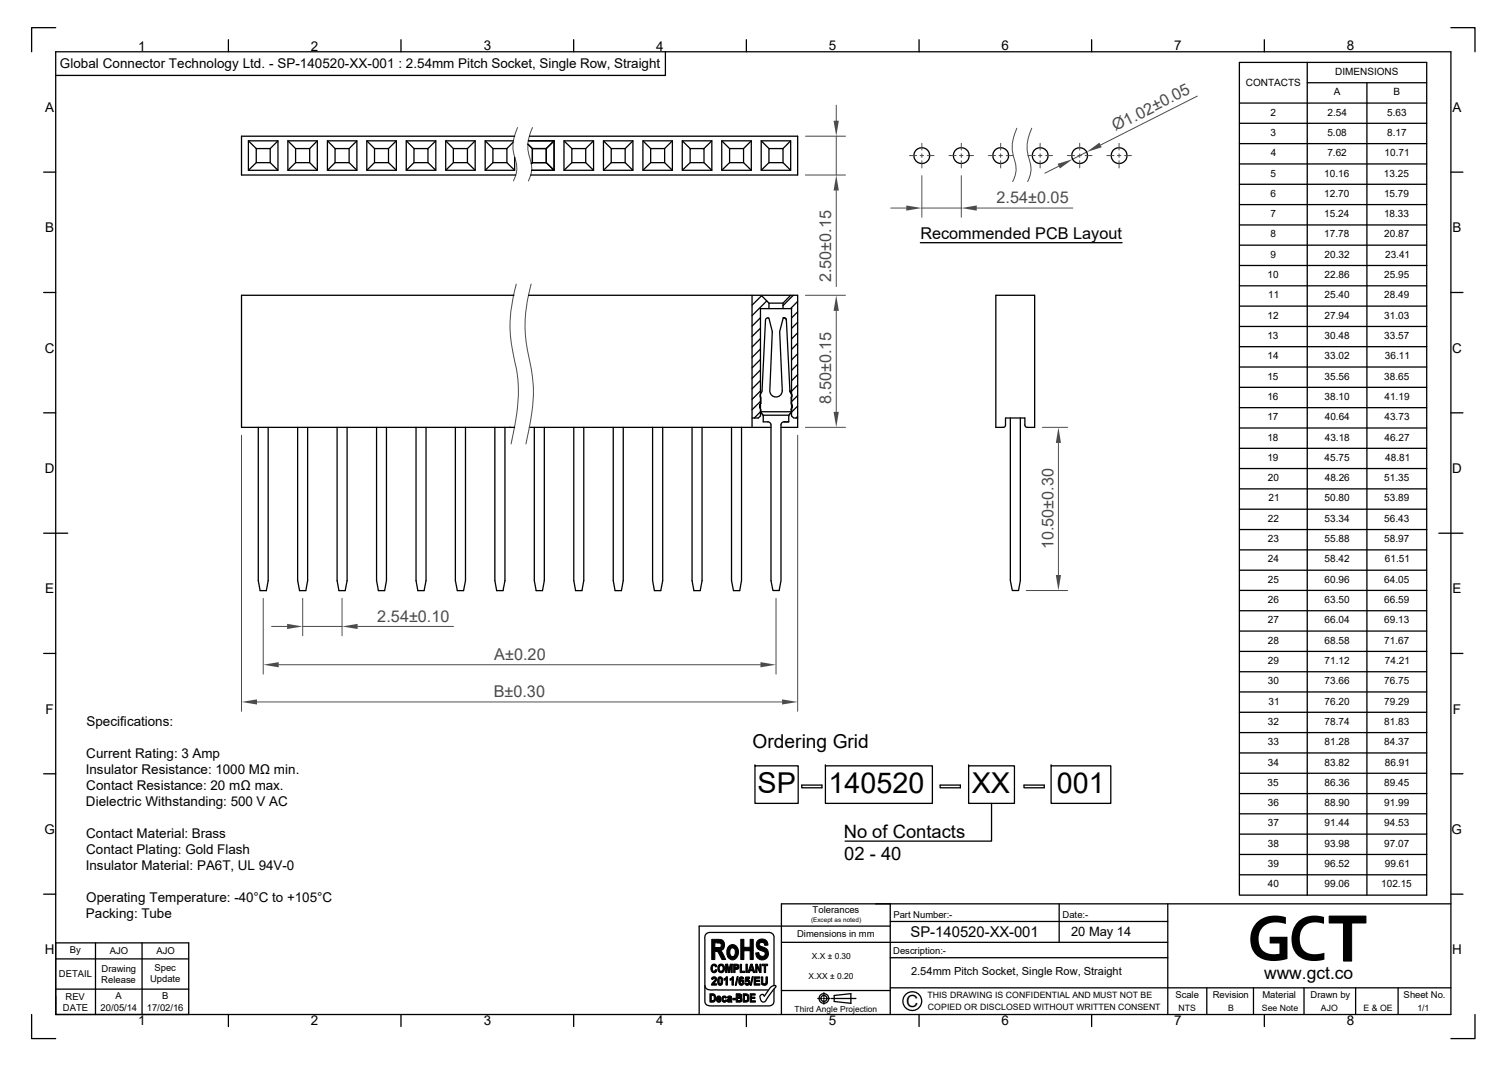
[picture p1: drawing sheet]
<svg xmlns="http://www.w3.org/2000/svg" width="297mm" height="210mm" viewBox="0 0 297 210" stroke-linecap="round" stroke-linejoin="round" font-family="sans-serif">
<path d="M181.5 34.6v8.2M189.2 34.6v8.2M175.3 40.9h3.1M181.5 40.9h7.7M192.3 40.9h18.9" fill="none" stroke="#4b4b4b" stroke-width=".2"/>
<g fill="#4b4b4b">
<path d="M178.4 40.4l3.1 .5-3.1 .6z"/>
<path d="M189.2 40.9l3.1-.5v1.1z"/>
</g>
<path d="M235.7 18.9l-19.1 9.6M190.3 30.6h1.3M208.4 32.7l-2.7 1.4M213.9 29.9l-2.8 1.4" fill="none" stroke="#4b4b4b" stroke-width=".2"/>
<g fill="none" stroke="#000" stroke-width=".25">
<circle cx="181.5" cy="30.6" r="1.55"/>
<circle cx="189.2" cy="30.6" r="1.55"/>
<circle cx="197" cy="30.6" r="1.56"/>
<circle cx="204.8" cy="30.6" r="1.56"/>
</g>
<g fill="#4b4b4b">
<path d="M208.2 32.2l2.9-.9-2.5 1.9z"/>
<path d="M213.9 29.9l2.5-1.8 .5 .9z"/>
</g>
<g fill="none" stroke="#000" stroke-width=".25">
<path d="M48.9 27.7l1.5 1.5M48.9 27.7h5.8v5.8h-5.8zM50.4 29.2h2.8v2.8h-2.8zM50.4 32l-1.5 1.5M53.2 32l1.5 1.5M54.7 27.7l-1.5 1.5M56.7 27.7l1.5 1.5M56.7 27.7h5.8v5.8h-5.8zM58.2 32l-1.5 1.5M58.2 29.2h2.8v2.8h-2.8zM61 32l1.5 1.5M62.5 27.7l-1.5 1.5"/>
<path d="M64.5 27.7l1.5 1.5M64.5 27.7h5.8v5.8h-5.8zM66 32l-1.5 1.5M66 29.2h2.7v2.8h-2.7zM68.7 32l1.6 1.5M70.3 27.7l-1.6 1.5M72.2 27.7l1.5 1.5M72.2 27.7h5.8v5.8h-5.8zM73.7 29.2h2.8v2.8h-2.8zM73.7 32l-1.5 1.5M76.5 32l1.5 1.5M78 27.7l-1.5 1.5"/>
<path d="M80 27.7l1.5 1.5M80 27.7h5.8v5.8h-5.8zM81.5 29.2h2.7v2.8h-2.7zM81.5 32l-1.5 1.5M84.2 32l1.6 1.5M85.8 27.7l-1.6 1.5M87.7 27.7l1.5 1.5M87.7 27.7h5.8v5.8h-5.8zM89.2 32l-1.5 1.5M89.2 29.2h2.8v2.8h-2.8zM92 32l1.5 1.5M93.5 27.7l-1.5 1.5"/>
<path d="M95.5 27.7l1.5 1.5M97 29.2h2.8v2.8h-2.8zM97 32l-1.5 1.5M99.8 32l1.5 1.5M101 28l-1.2 1.2M101.1 27.7h-5.6v5.8h5.8v-2.5M101.3 26.8h-53.8v7.6h54M103.9 28.4l.9 .8M104 27.7h5.1v5.8h-4.4h4.4l-1.6-1.5 1.6 1.5v-5.8zM104.2 26.8h52.8v7.6h-52.5M104.8 29.2h2.7v2.8h-2.7zM104.8 29.2h2.7v2.8h-2.7"/>
<path d="M104.8 32l-.2 .2M104.8 29.2v2.8M109.1 27.7l-1.6 1.5M111 27.7h5.8v5.8h-5.8zM111 27.7l1.6 1.5M112.6 29.2h2.7v2.8h-2.7zM112.6 32l-1.6 1.5M115.3 32l1.5 1.5M116.8 27.7l-1.5 1.5M118.8 27.7h5.8v5.8h-5.8zM118.8 27.7l1.5 1.5M120.3 29.2h2.8v2.8h-2.8z"/>
<path d="M120.3 32l-1.5 1.5M123.1 32l1.5 1.5M124.6 27.7l-1.5 1.5M126.6 27.7h5.8v5.8h-5.8zM126.6 27.7l1.5 1.5M128.1 29.2h2.7v2.8h-2.7zM128.1 32l-1.5 1.5M130.8 32l1.6 1.5M132.4 27.7l-1.6 1.5M134.3 27.7h5.8v5.8h-5.8zM134.3 27.7l1.5 1.5M135.8 29.2h2.8v2.8h-2.8z"/>
<path d="M135.8 32l-1.5 1.5M138.6 32l1.5 1.5M140.1 27.7l-1.5 1.5M142.1 27.7h5.8v5.8h-5.8zM142.1 27.7l1.5 1.5M143.6 29.2h2.8v2.8h-2.8zM143.6 32l-1.5 1.5M146.4 32l1.5 1.5M147.9 27.7l-1.5 1.5M149.8 27.7h5.8v5.8h-5.8zM149.8 27.7l1.6 1.5M151.4 29.2h2.7v2.8h-2.7z"/>
<path d="M151.4 32l-1.6 1.5M154.1 32l1.5 1.5M155.6 27.7l-1.5 1.5M101.1 58.1h-53.6v26h53.8M104.1 58.1h52.9v26h-3.3M148 58.1v26M149.8 58.1l1.6 1.6M149.9 58.2l-1.9 1.9M150.9 59.2l-2.9 2.9M154.1 59.7h-2.7v1M155.6 58.1l-1.5 1.6v1M156.1 58.1l-2 2"/>
<path d="M157 59.3l-1.4 1.4M181.2 47.8h39.7M149.7 78v.3M149.7 78v1.4M149.7 62.5l-1.7 1.7M149.7 64.6l-1.7 1.6M149.7 79l-1.7 1.6M149.7 66.6l-1.7 1.7M149.7 76.9l-1.7 1.7M149.7 68.7l-1.7 1.6M149.7 74.9l-1.7 1.6M149.7 70.7l-1.7 1.7"/>
<path d="M149.7 72.8l-1.7 1.7M149.7 78.3v1.1M149.7 79.4a1.08 1.08 0 0 0 0 1.2 1.06 1.06 0 0 0 .5 1.1v1.3h1.1l.3 .2 .2 .4v30.7l.3 1.9h1.3l.3-1.9v-30.8l.2-.3 .4-.2M154.3 62.6l.3 .1 .2 .3 .7 13.9M154.4 62.6h-.2l-.7 2.6 .5 11.7a1.23 1.23 0 0 1-1.2 1.2 1.23 1.23 0 0 1-1.3-1.2l.5-11.7-.7-2.6h-.2l-.3 .1-.1 .3-.7 13.9-.4 .7 .1 .4M155.5 76.9l.1 .3M155.6 77.2l.2 .3M155.8 77.5v.8M155.8 78.3h.1M155.8 78.3v1.1a1.23 1.23 0 0 1 0 1.2v.4M157 79.9l-1.2 1.2M157 77.8l-1.2 1.2"/>
<path d="M157 75.8l-1.2 1.2M157 73.7l-1.2 1.2M157 71.7l-1.2 1.2M157 69.6l-1.2 1.2M157 61.4l-1.2 1.2M157 67.5l-1.2 1.3M157 63.4l-1.2 1.2M157 65.5l-1.2 1.2M50.8 84.1v30.2l.4 1.9h1.2l.4-1.9v-30.2M58.6 84.1v30.2l.4 1.9h1.2l.4-1.9v-30.2M66.4 84.1v30.2l.3 1.9h1.2l.4-1.9v-30.2M74.1 84.1v30.2l.4 1.9h1.2l.4-1.9v-30.2"/>
<path d="M81.9 84.1v30.2l.4 1.9h1.2l.4-1.9v-30.2M89.6 84.1v30.2l.4 1.9h1.2l.4-1.9v-30.2M97.4 84.1v30.2l.4 1.9h1.2l.4-1.9v-30.2M104.2 84.1h47.6M105.2 84.1v30.2l.3 1.9h1.3l.3-1.9v-30.2M112.9 84.1v30.2l.4 1.9h1.3l.3-1.9v-30.2M120.7 84.1v30.2l.4 1.9h1.2l.4-1.9v-30.2M128.5 84.1v30.2l.3 1.9h1.3l.4-1.9v-30.2M136.2 84.1v30.2l.4 1.9h1.2l.4-1.9v-30.2M144 84.1v30.2l.4 1.9h1.2l.4-1.9v-30.2M148 82.3h1.3l.4-.4v-21.2h6.1v21.2l.4 .4h.8M149.7 81l-1.2 1.3"/>
<path d="M149.7 80.6v.4M149.7 81h6.1M150.2 81.7h5.1M154.3 83h1M155.6 81.3l-.3 .6v1.1h-1M155.6 81.3l-.2 .3M155.8 81l-.2 .3M155.8 80.6h.1M157 82l-.3 .3M197.5 84.1h-1.5v-26h7.7v26h-1.5M202.2 84.1l-.3-.1-.2-.3v-1.4h-3.8v1.4l-.2 .4h-.3"/>
<circle cx="212.5" cy="30.6" r="1.56"/>
<circle cx="220.3" cy="30.6" r="1.56"/>
</g>
<g fill="none" stroke="#4b4b4b" stroke-width=".2">
<path d="M101.9 25.1a8 8 0 0 0-.3 6.8 4.9 4.9 0 0 1-.5 3.7M104.8 25.1a7.9 7.9 0 0 0-.3 6.8 4.9 4.9 0 0 1-.5 3.7M158.5 34.4h7.9M158.6 26.8h7.8M164.6 20.7v3.1M164.6 26.8v7.6M164.6 37.5v18.9M179 30.6h1.4M181.1 30.6h.7M181.5 28.2v1.3M181.5 30.3v.7M181.5 31.6v1.4"/>
<path d="M182.5 30.6h1.4M186.8 30.6h1.4M188.9 30.6h.7M189.2 28.2v1.3M189.2 30.3v.7M189.2 31.6v1.4M194.6 30.6h1.4M196.6 30.6h.7M197 28.2v1.3M197 30.3v.7M197 31.6v1.4M198.1 30.6h1.3"/>
<path d="M202.3 30.6h1.5M204.4 30.6h.7M204.7 28.2v1.3M204.7 30.3v.7M204.7 31.6v1.4M205.8 30.6h1.4M210.1 30.6h1.4M212.2 30.6h.7M212.5 28.2v1.3M212.5 30.3v.7M212.5 31.6v1.4M213.6 30.6h1.3"/>
<path d="M217.9 30.6h1.4M219.9 30.6h.7M220.3 28.2v1.3M220.3 30.3v.7M220.3 31.6v1.4M221.4 30.6h1.3M101.6 55.9a27.9 27.9 0 0 0-.2 15.7 30.2 30.2 0 0 1-.4 13.8l-.4 2M104.5 55.9a30.1 30.1 0 0 0 .1 16.7 29.2 29.2 0 0 1-.5 11.8l-.6 3"/>
</g>
<g fill="#4b4b4b">
<path d="M164.1 23.8h1l-.5 3z"/>
<path d="M164.6 34.4l.5 3.1h-1z"/>
</g>
<path d="M158.5 58.1h7.9M164.6 61.2v19.9M158.5 84.1h7.9" fill="none" stroke="#4b4b4b" stroke-width=".2"/>
<g fill="#4b4b4b">
<path d="M164.6 58.1l.5 3.1h-1z"/>
<path d="M164.1 81.1h1l-.5 3z"/>
</g>
<path d="M198.9 82.3v31.9l.4 2h1.2l.4-2v-31.9" fill="none" stroke="#000" stroke-width=".25"/>
<path d="M205.2 84.1h5M208.3 87.2v26M202 116.2h8.2" fill="none" stroke="#4b4b4b" stroke-width=".2"/>
<g fill="#4b4b4b">
<path d="M208.3 84.1l.6 3.1h-1.1z"/>
<path d="M207.8 113.2h1.1l-.6 3z"/>
</g>
<path d="M59.6 117.8v7.3M67.3 117.8v7.3M53.5 123.3h3M59.6 123.3h7.7M70.4 123.3h18.9" fill="none" stroke="#4b4b4b" stroke-width=".2"/>
<g fill="#4b4b4b">
<path d="M56.5 122.8l3.1 .5-3.1 .5z"/>
<path d="M67.3 123.3l3.1-.5v1z"/>
</g>
<path d="M47.5 85.6v54.4M157 85.6v54.4M50.6 138.1h103.3" fill="none" stroke="#4b4b4b" stroke-width=".2"/>
<g fill="#4b4b4b">
<path d="M47.5 138.1l3.1-.5v1z"/>
<path d="M153.9 137.6l3.1 .5-3.1 .5z"/>
</g>
<path d="M51.8 117.8v14.9M152.8 117.8v14.9M54.9 130.8h94.8" fill="none" stroke="#4b4b4b" stroke-width=".2"/>
<g fill="#4b4b4b">
<path d="M51.8 130.8l3.1-.5v1z"/>
<path d="M149.7 130.3l3.1 .5-3.1 .5z"/>
</g>
<path d="M200.2 25.2a8 8 0 0 0-.3 6.9 4.9 4.9 0 0 1-.6 3.6M203.1 25.2a8 8 0 0 0-.3 6.9 4.9 4.9 0 0 1-.5 3.6" fill="none" stroke="#4b4b4b" stroke-width=".2"/>
<g fill="none" stroke="#000" stroke-width=".25">
<path d="M11 10.2h274.6v189.5h-274.6zM11 5.4h-4.8v4.8M45 7.8v2.4M78.9 7.8v2.4M112.9 7.8v2.4M131 10.2v4.6h-120M146.9 7.8v2.4M180.9 7.8v2.4M214.9 7.8v2.4M244 12.3h36.8v163.9h-36.8zM248.9 7.8v2.4M257.3 12.3v163.9"/>
<path d="M257.3 16.3h23.5M269.1 16.3v159.9M285.6 5.4h4.7v4.8M8.6 33.9h2.4M244 20.3h36.8M244 24.3h36.8M244 28.3h36.8M244 32.3h36.8M244 36.3h36.8M285.6 33.9h2.4M8.6 57.6h2.4M244 40.3h36.8"/>
<path d="M244 44.3h36.8M244 48.2h36.8M244 52.2h36.8M244 56.2h36.8M285.6 57.6h2.4M244 60.2h36.8M244 64.2h36.8M244 68.2h36.8M244 72.2h36.8M244 76.2h36.8M8.6 81.2h2.4M244 80.2h36.8"/>
<path d="M244 84.2h36.8M244 88.2h36.8M244 92.2h36.8M244 96.2h36.8M285.6 81.2h2.4M8.6 104.9h4.7M244 100.2h36.8M244 104.2h36.8M244 108.2h36.8M244 112.2h36.8M244 116.2h36.8M283.2 104.9h4.8"/>
<path d="M8.6 128.6h2.4M244 120.2h36.8M244 124.2h36.8M244 128.2h36.8M244 132.2h36.8M244 136.2h36.8M285.6 128.6h2.4M8.6 152.3h2.4M148.6 150.7h8.5v7.4h-8.5zM148.6 150.7h.1M157.8 154.5h4v.5h-4zM162.5 150.7h21v7.4h-21z"/>
<path d="M162.5 150.7h.1M185.1 154.5h3.9v.5h-3.9zM190.7 150.7h9v7.4h-9zM190.7 150.7h.1M195.2 158.1v7.4h-28.9M201.6 154.5h3.9v.5h-3.9zM206.9 150.7h11.8v7.4h-11.8zM206.9 150.7h.1M244 140.2h36.8M244 144.2h36.8M244 148.2h36.8M244 152.2h36.8"/>
<path d="M244 156.2h36.8M285.6 152.3h2.4M8.6 176h2.4M175.2 177.9v21.8M208.5 177.9v7.5M229.9 177.9v21.8M244 160.2h36.8M244 164.2h36.8M244 168.2h36.8M244 172.2h36.8M285.6 176h2.4M285.6 177.9h-131.8v21.8"/>
<path d="M6.2 199.7v4.7h4.8M11 196.1v3.6M11 188.7h26.1M11 194.7h26.1M11 185.6h26.1v14.1h-26.1zM18.8 185.6v14.1M28 185.6v14.1M45 199.7v2.3M78.9 199.7v2.3M112.9 199.7v2.3M138.8 194a.99 .99 0 0 0 1.2 .8h11.2M146.9 199.7v2.3"/>
<path d="M149.8 195.8l.4-.1 .2 .4 .1-.1a4 4 0 0 1 1.9-2h.2l.1 .2-1.9 2.6a.63 .63 0 0 1-.8 .4 .63 .63 0 0 1-.4-.8v-.3zM152.4 193.9v-8.9a1.09 1.09 0 0 0-1.2-1.5h-10a3.8 3.8 0 0 0-2.2 .2l-.3 .7v11.5a1.86 1.86 0 0 0 .5 1.9l.8 .2h10.3a1.85 1.85 0 0 0 2-.6l.1-2.7M153.8 185.4h76.1M153.8 194.9h21.4M161 196.5h.8M162.1 196.5h.2M162.2 195.4v.7M162.2 196.8v.8M162.2 196.3v.3M162.5 196.5h.9M163.7 196.5h4.8M164.2 195.9l3.3-.4v1.9l-3.3-.3z"/>
<path d="M175.2 194.4h110.4M175.2 181.3h54.7M175.2 188.5h54.7M175.2 182.3h-37.6v17.4M180.9 199.7v2.3M214.9 199.7v2.3M237.6 194.4v5.3M246.7 194.4v5.3M248.9 199.7v2.3M256.7 194.4v5.3M266.8 194.4v5.3M275.2 194.4v5.3"/>
<path d="M290.3 199.7v4.7h-4.7"/>
<circle cx="162.2" cy="196.5" r=".95"/>
<circle cx="162.2" cy="196.5" r=".59"/>
<circle cx="179.6" cy="197" r="1.86"/>
</g>
<g fill="#000" stroke="#000" stroke-width=".2">
<path d="M140.1 192.5h.5l-.2 .3-.3-.1z" fill-rule="evenodd"/>
<path d="M139.7 195.6h.8l.2 .2h-.7v1.1l.7 .1-.2 .2h-.8z" fill-rule="evenodd"/>
<path d="M140.2 189.9l.5-.2 .3 .3-.6 .1-.2 .3 .2 .7 .6 .1a.62 .62 0 0 1-.7 .2 .62 .62 0 0 1-.4-.7l.1-.5z" fill-rule="evenodd"/>
<path d="M140.2 192.4l.5-.2 .3 .3v.4l-.5 .7h.6v.3h-1.1l.2-.5a.72 .72 0 0 0 .5-.9h-.6z" fill-rule="evenodd"/>
<path d="M140.1 195.8h.6l.2 .6-.2 .6-.7-.1h.5l.1-.3-.1-.6z" fill-rule="evenodd"/>
<path d="M140.8 190.8l.3 .1-.1 .3-.5-.1z" fill-rule="evenodd"/>
<path d="M140.6 190h.4l.1 .2-.3 .1z" fill-rule="evenodd"/>
<path d="M141.1 196.3l.4-.1-.2 .3h-.3z" fill-rule="evenodd"/>
<path d="M140.1 184.9h1.8l.4 .2 .2 .3-1.8 .1v1l1.8 .1-.2 .3-.5 .2h.1l-1.2 .1v1.6h-.6z" fill-rule="evenodd"/>
<path d="M141.4 190h.6a.63 .63 0 0 0-.2 1.1l.7 .1-.5 .2-.5-.2-.2-.4z" fill-rule="evenodd"/>
<path d="M141.2 196.1l.4-.1 .3 .3v.4h-.6l.1 .3h.5l-.2 .2h-.4l-.2-.2-.1-.5h.7l-.2-.3h-.4z" fill-rule="evenodd"/>
<path d="M141.5 197l.2-.2 .2 .1v.1z" fill-rule="evenodd"/>
<path d="M141.5 192.3a.45 .45 0 0 1 .7 .2h-.5l-.1 .3v.8l.5 .1a.48 .48 0 0 1-.6 .1 .48 .48 0 0 1-.2-.5z" fill-rule="evenodd"/>
<path d="M140.8 187.2h1.2l.9 1.6h-.8l-.4-.8a1 1 0 0 0-.9-.8z" fill-rule="evenodd"/>
<path d="M141.5 189.9l.7-.2 .4 .5-.1 .9h-.5a.6 .6 0 0 0 .4-.5 .6 .6 0 0 0-.4-.6h-.6z" fill-rule="evenodd"/>
<path d="M141.8 192.5h.4l-.1 1.2-.3-.1 .1-.3v-.6z" fill-rule="evenodd"/>
<path d="M142.2 196.2h.4l-.2 .3v.4l.6 .1-.3 .2a.45 .45 0 0 1-.6-.4z" fill-rule="evenodd"/>
<path d="M141.2 185.5l1.3-.1 .1 .5-.1 .7-1.8-.1h.6a.52 .52 0 0 0 .7-.3 .52 .52 0 0 0-.4-.7z" fill-rule="evenodd"/>
<path d="M142.5 192.6l.4 .1-.4 .2z" fill-rule="evenodd"/>
<path d="M142.3 196.1l.5-.1 .2 .4h-.2l-.1-.1-.5-.1z" fill-rule="evenodd"/>
<path d="M142.8 196.8h.2v.2h-.4z" fill-rule="evenodd"/>
<path d="M142.5 192.6l.5-.4h.2v1.7h-.3v-1.2z" fill-rule="evenodd"/>
<path d="M143.2 197.1h.6l-.4 .1z" fill-rule="evenodd"/>
<path d="M142.8 189.7h.4l-.1 .4v1.3h-.3z" fill-rule="evenodd"/>
<path d="M143.2 189.7l.3 1.2-.1 .5-.3-1.3z" fill-rule="evenodd"/>
<path d="M143.2 196.7l.6-.1-.4 .2v.2h.6l.1 .2-.9-.1z" fill-rule="evenodd"/>
<path d="M143.3 196.1l.5-.1 .2 .2-.8 .1z" fill-rule="evenodd"/>
<path d="M143.7 192.6l.4 .1-.4 .2z" fill-rule="evenodd"/>
<path d="M143.6 196.2h.4v.8h-.4l.1-.1 .1-.3h-.6h.2a.2 .2 0 0 0 .3-.1 .2 .2 0 0 0-.1-.3z" fill-rule="evenodd"/>
<path d="M143.7 189.7h.4l-.2 .4-.3 1.3h-.2z" fill-rule="evenodd"/>
<path d="M144.1 189.7v1.7h-.2v-1.3z" fill-rule="evenodd"/>
<path d="M143.5 186.1a1.02 1.02 0 0 1 1.6 .4h-.9a.98 .98 0 0 0-.5 .9 .98 .98 0 0 0 .5 .9h-.9a1.94 1.94 0 0 1 .2-2.2z" fill-rule="evenodd"/>
<path d="M144.3 196.5h.5v.3h-.5z" fill-rule="evenodd"/>
<path d="M143.7 192.6l.4-.4h.3v1.7h-.3v-1.2z" fill-rule="evenodd"/>
<path d="M145.1 192.2h.2l-.4 1.7h-.2z" fill-rule="evenodd"/>
<path d="M144.4 189.7l.8 .1 .2 .2h-.7v.5h.7l-.2 .3h-.5v.6h-.3z" fill-rule="evenodd"/>
<path d="M144.2 186.5h.9a1.62 1.62 0 0 1-.9 2.4l-.5-.1-.4-.5h.9a.99 .99 0 0 0 0-1.8z" fill-rule="evenodd"/>
<path d="M144.8 190h.6v.5h-.7h.3l.2-.2-.1-.2z" fill-rule="evenodd"/>
<path d="M144.9 195.6h.8l.2 .1 .1 .1h-.8v.4h.7l-.1 .1 .2 .2h-.8v.4l.8 .1-.1 .1-1 .1z" fill-rule="evenodd"/>
<path d="M145.7 189.8h.3v1.3h.6v.3h-.9z" fill-rule="evenodd"/>
<path d="M145.6 192.4a.46 .46 0 0 1 .7 .1l-.5 .1-.1 .3 .6 .1-.5 .1v.4l.1 .1-.4 .1-.1-.9z" fill-rule="evenodd"/>
<path d="M145.4 195.8h.6l-.1 .4h-.7l.5-.1v-.2z" fill-rule="evenodd"/>
<path d="M145.8 192.9l.5 .1-.6-.1z" fill-rule="evenodd"/>
<path d="M145.4 196.5h.6v.5l-.8-.1h.5v-.3z" fill-rule="evenodd"/>
<path d="M145.9 193h.4a.52 .52 0 0 1 0 .8 .52 .52 0 0 1-.8-.1l.6-.1v-.4z" fill-rule="evenodd"/>
<path d="M145.9 192.5h.4l.1 .1-.3 .1z" fill-rule="evenodd"/>
<path d="M145.8 184.9h.6v1.5l1.3 .7h-1.3v1.7h-.6z" fill-rule="evenodd"/>
<path d="M146.3 195.6h.7l.3 .2h-.7v1.1l.7 .1-.3 .2h-.7z" fill-rule="evenodd"/>
<path d="M146.8 189.7h.3v1.7h-.3z" fill-rule="evenodd"/>
<path d="M146.6 193.4h.3l.2 .3h.4a.53 .53 0 0 1-.9 0z" fill-rule="evenodd"/>
<path d="M147 192.8l.4 .1z" fill-rule="evenodd"/>
<path d="M146.7 195.8h.6l.1 .5-.1 .7-.7-.1h.4l.1-.3v-.6z" fill-rule="evenodd"/>
<path d="M147.1 193h.4l.1 .2-.1 .5h-.4a.33 .33 0 0 0 .2-.4 .33 .33 0 0 0-.2-.3z" fill-rule="evenodd"/>
<path d="M146.8 192.3h.8v.3h-.6v.2l.4 .1 .1 .1-.9 .1z" fill-rule="evenodd"/>
<path d="M148.1 192.2h.2l-.4 1.7h-.2z" fill-rule="evenodd"/>
<path d="M147.8 189.7h.3l-.4 1 .5 .3h-.6l-.1 .4h-.3z" fill-rule="evenodd"/>
<path d="M148.1 189.7l.5 1.7h-.3l-.1-.4-.5-.3h.4l-.2-.6z" fill-rule="evenodd"/>
<path d="M147.7 184.9h.6v3.9h-.6v-1.7l-1.3-.7h1.3z" fill-rule="evenodd"/>
<path d="M147.7 195.6h1v.2h-.8v.4h.7v.3h-.7v.4h.8v.3h-1z" fill-rule="evenodd"/>
<path d="M148.8 189.7h.2v1.7h-.2z" fill-rule="evenodd"/>
<path d="M149 189.7l.6 1.1-.1 .6-.5-1.1z" fill-rule="evenodd"/>
<path d="M148.8 187.5h.6v.1a.7 .7 0 0 0 .6 .6h-1.1z" fill-rule="evenodd"/>
<path d="M148.4 192.2h1.2v.3h-.9v.4h.8v.3h-.8v.4h.9v.3h-1.2z" fill-rule="evenodd"/>
<path d="M149.6 189.7h.2v1.7h-.3z" fill-rule="evenodd"/>
<path d="M149.2 185.1l.3-.2 .8-.1 .4 .2 .4 .4-1.4 .1a.43 .43 0 0 0-.2 .5 .43 .43 0 0 0 .5 .3 1.26 1.26 0 0 1 1.1 1.9 1.26 1.26 0 0 1-2.2 0h1.1a.53 .53 0 0 0 .6-.5 .53 .53 0 0 0-.5-.5 1.26 1.26 0 0 1-.9-2.1z" fill-rule="evenodd"/>
<path d="M149.9 192.2h.3v1.2l.3 .2h-.6z" fill-rule="evenodd"/>
<path d="M150 185.5l1.1-.1 .1 .6h-.7a.52 .52 0 0 0-.5-.5z" fill-rule="evenodd"/>
<path d="M150.8 192.2h.3l-.1 1.4-.3 .3h-.5l-.3-.3h.7l.1-.2z" fill-rule="evenodd"/>
<path d="M150 189.7h1.1v.3h-.4v1.4h-.3v-1.4h-.4z" fill-rule="evenodd"/>
<path d="M261.6 180.3h7.3v1.3h-2.8v7.5h-1.6v-7.5h-2.9z" fill-rule="evenodd"/>
</g>
<text font-size="13.2" x="245.5" y="189">GC</text>
<g font-size="5.7">
<text x="149.1" y="156.1">SP</text>
<text x="163.1" y="156.2">140520</text>
<text x="191.3" y="156.1">XX</text>
<text x="208" y="156.2">001</text>
</g>
<text font-size="3.8" x="148.1" y="147.2">Ordering Grid</text>
<g font-size="3.6">
<text x="166.1" y="164.9">No of Contacts</text>
<text x="166.2" y="169.2">02 - 40</text>
</g>
<text font-size="3.4" x="248.8" y="192.7">www.gct.co</text>
<text font-size="3.3" x="178.4" y="198.2">C</text>
<g font-size="3.2" fill="#4b4b4b">
<text x="219.6" y="25.9" transform="rotate(-27 219.6 25.9)">Ø1.02±0.05</text>
<text x="196.2" y="40">2.54±0.05</text>
<text x="163.6" y="55.6" transform="rotate(-90 163.6 55.6)">2.50±0.15</text>
<text x="163.6" y="79.5" transform="rotate(-90 163.6 79.5)">8.50±0.15</text>
<text x="207.4" y="108.1" transform="rotate(-90 207.4 108.1)">10.50±0.30</text>
<text x="74.3" y="122.3">2.54±0.10</text>
<text x="97.3" y="129.9">A±0.20</text>
<text x="97.2" y="137.2">B±0.30</text>
</g>
<text font-size="3.2" x="181.2" y="47.1">Recommended PCB Layout</text>
<text font-size="2.9" x="179.2" y="184.4">SP-140520-XX-001</text>
<g font-size="2.6">
<text x="27.2" y="10">1</text>
<text x="61.2" y="10">2</text>
<text x="95.2" y="9.9">3</text>
<text x="129.2" y="10">4</text>
<text x="163.2" y="9.9">5</text>
<text x="197.2" y="9.9">6</text>
<text x="231.1" y="9.9">7</text>
<text x="265.1" y="9.9">8</text>
<text x="11.8" y="13.4">Global Connector Technology Ltd. - SP-140520-XX-001 : 2.54mm Pitch Socket, Single Row, Straight</text>
<text x="8.9" y="22">A</text>
<text x="285.9" y="22">A</text>
<text x="8.9" y="45.7">B</text>
<text x="285.9" y="45.7">B</text>
<text x="8.8" y="69.4">C</text>
<text x="285.8" y="69.4">C</text>
<text x="8.8" y="93.1">D</text>
<text x="285.8" y="93.1">D</text>
<text x="8.9" y="116.8">E</text>
<text x="285.9" y="116.8">E</text>
<text x="9" y="140.4">F</text>
<text x="17" y="142.8">Specifications:</text>
<text x="286" y="140.4">F</text>
<text x="17" y="149.1">Current Rating: 3 Amp</text>
<text x="16.9" y="152.3">Insulator Resistance: 1000 MΩ min.</text>
<text x="17" y="155.4">Contact Resistance: 20 mΩ max.</text>
<text x="16.9" y="158.6">Dielectric Withstanding: 500 V AC</text>
<text x="8.7" y="164.1">G</text>
<text x="17" y="164.9">Contact Material: Brass</text>
<text x="285.7" y="164.1">G</text>
<text x="16.9" y="171.2">Insulator Material: PA6T, UL 94V-0</text>
<text x="17" y="168">Contact Plating: Gold Flash</text>
<text x="17" y="177.5">Operating Temperature: -40°C to +105°C</text>
<text x="16.9" y="180.7">Packing: Tube</text>
<text x="8.8" y="187.8">H</text>
<text x="285.8" y="187.8">H</text>
<text x="27.2" y="201.8">1</text>
<text x="61.2" y="201.8">2</text>
<text x="95.2" y="201.8">3</text>
<text x="129.2" y="201.8">4</text>
<text x="163.2" y="201.7">5</text>
<text x="197.2" y="201.8">6</text>
<text x="231.1" y="201.8">7</text>
<text x="265.1" y="201.8">8</text>
</g>
<text font-size="2.5" x="210.8" y="184.2">20 May 14</text>
<text font-size="2.2" x="179.3" y="191.8">2.54mm Pitch Socket, Single Row, Straight</text>
<g font-size="2">
<text x="245.2" y="17">CONTACTS</text>
<text x="262.8" y="14.8">DIMENSIONS</text>
<text x="250.1" y="22.7">2</text>
<text x="261.3" y="22.7">2.54</text>
<text x="262.6" y="18.7">A</text>
<text x="273" y="22.7">5.63</text>
<text x="274.3" y="18.7">B</text>
<text x="250.1" y="26.7">3</text>
<text x="261.3" y="26.7">5.08</text>
<text x="273" y="26.7">8.17</text>
<text x="250.1" y="34.7">5</text>
<text x="250.1" y="30.7">4</text>
<text x="260.7" y="34.7">10.16</text>
<text x="261.3" y="30.7">7.62</text>
<text x="272.4" y="34.7">13.25</text>
<text x="272.6" y="30.7">10.71</text>
<text x="250.1" y="38.7">6</text>
<text x="260.7" y="38.7">12.70</text>
<text x="272.4" y="38.7">15.79</text>
<text x="250.1" y="42.7">7</text>
<text x="250.1" y="46.7">8</text>
<text x="260.7" y="46.7">17.78</text>
<text x="260.7" y="42.7">15.24</text>
<text x="272.4" y="42.7">18.33</text>
<text x="272.5" y="46.7">20.87</text>
<text x="250.1" y="50.7">9</text>
<text x="260.8" y="50.7">20.32</text>
<text x="272.6" y="50.7">23.41</text>
<text x="249.5" y="54.7">10</text>
<text x="249.6" y="58.7">11</text>
<text x="260.8" y="54.7">22.86</text>
<text x="260.8" y="58.7">25.40</text>
<text x="272.5" y="54.7">25.95</text>
<text x="272.5" y="58.7">28.49</text>
<text x="249.5" y="62.7">12</text>
<text x="260.8" y="62.7">27.94</text>
<text x="272.5" y="62.7">31.03</text>
<text x="249.5" y="66.7">13</text>
<text x="249.5" y="70.7">14</text>
<text x="260.7" y="66.7">30.48</text>
<text x="260.8" y="70.7">33.02</text>
<text x="272.5" y="66.7">33.57</text>
<text x="272.6" y="70.7">36.11</text>
<text x="249.5" y="74.7">15</text>
<text x="260.7" y="74.7">35.56</text>
<text x="272.5" y="74.7">38.65</text>
<text x="249.5" y="78.7">16</text>
<text x="249.5" y="82.7">17</text>
<text x="260.7" y="78.7">38.10</text>
<text x="260.8" y="82.7">40.64</text>
<text x="272.5" y="78.7">41.19</text>
<text x="272.5" y="82.7">43.73</text>
<text x="249.5" y="86.7">18</text>
<text x="260.8" y="86.7">43.18</text>
<text x="272.5" y="86.7">46.27</text>
<text x="249.5" y="90.7">19</text>
<text x="249.6" y="94.7">20</text>
<text x="260.8" y="90.7">45.75</text>
<text x="260.8" y="94.7">48.26</text>
<text x="272.5" y="94.7">51.35</text>
<text x="272.7" y="90.7">48.81</text>
<text x="249.7" y="98.7">21</text>
<text x="260.7" y="98.7">50.80</text>
<text x="272.5" y="98.7">53.89</text>
<text x="249.6" y="106.7">23</text>
<text x="249.6" y="102.7">22</text>
<text x="260.7" y="106.7">55.88</text>
<text x="260.7" y="102.7">53.34</text>
<text x="272.5" y="106.7">58.97</text>
<text x="272.5" y="102.7">56.43</text>
<text x="249.6" y="110.7">24</text>
<text x="260.8" y="110.7">58.42</text>
<text x="272.6" y="110.7">61.51</text>
<text x="249.6" y="114.7">25</text>
<text x="249.6" y="118.7">26</text>
<text x="260.8" y="114.7">60.96</text>
<text x="260.8" y="118.7">63.50</text>
<text x="272.5" y="114.7">64.05</text>
<text x="272.5" y="118.7">66.59</text>
<text x="249.6" y="122.7">27</text>
<text x="260.8" y="122.7">66.04</text>
<text x="272.5" y="122.7">69.13</text>
<text x="249.6" y="126.7">28</text>
<text x="249.6" y="130.7">29</text>
<text x="260.7" y="126.7">68.58</text>
<text x="260.7" y="130.7">71.12</text>
<text x="272.5" y="126.7">71.67</text>
<text x="272.6" y="130.7">74.21</text>
<text x="249.6" y="134.7">30</text>
<text x="260.7" y="134.7">73.66</text>
<text x="272.5" y="134.7">76.75</text>
<text x="249.6" y="142.7">32</text>
<text x="249.7" y="138.7">31</text>
<text x="260.7" y="138.7">76.20</text>
<text x="260.7" y="142.7">78.74</text>
<text x="272.5" y="138.7">79.29</text>
<text x="272.5" y="142.7">81.83</text>
<text x="249.6" y="146.7">33</text>
<text x="260.7" y="146.7">81.28</text>
<text x="272.5" y="146.7">84.37</text>
<text x="249.5" y="154.7">35</text>
<text x="249.6" y="150.7">34</text>
<text x="260.7" y="154.7">86.36</text>
<text x="260.8" y="150.7">83.82</text>
<text x="272.5" y="154.7">89.45</text>
<text x="272.6" y="150.7">86.91</text>
<text x="249.6" y="158.6">36</text>
<text x="260.7" y="158.6">88.90</text>
<text x="272.5" y="158.6">91.99</text>
<text x="249.6" y="162.6">37</text>
<text x="249.6" y="166.6">38</text>
<text x="260.7" y="162.6">91.44</text>
<text x="260.7" y="166.6">93.98</text>
<text x="272.5" y="162.6">94.53</text>
<text x="272.5" y="166.6">97.07</text>
<text x="249.6" y="170.6">39</text>
<text x="260.8" y="170.6">96.52</text>
<text x="272.6" y="170.6">99.61</text>
<text x="249.6" y="174.6">40</text>
<text x="260.7" y="174.6">99.06</text>
<text x="271.9" y="174.6">102.15</text>
</g>
<g font-size="1.9">
<text x="160" y="179.8">Tolerances</text>
<text x="156.9" y="184.4">Dimensions in mm</text>
<text x="175.9" y="180.7">Part Number:-</text>
<text x="209.2" y="180.7">Date:-</text>
<text x="13.7" y="187.6">By</text>
<text x="20" y="191.2">Drawing</text>
<text x="21.6" y="187.8">AJO</text>
<text x="30.4" y="191.1">Spec</text>
<text x="30.8" y="187.8">AJO</text>
<text x="175.8" y="187.7">Description:-</text>
<text x="11.6" y="192.3">DETAIL</text>
<text x="12.9" y="196.7">REV</text>
<text x="19.9" y="193.4">Release</text>
<text x="22.8" y="196.7">A</text>
<text x="29.5" y="193.3">Update</text>
<text x="31.9" y="196.7">B</text>
<text x="231.4" y="196.5">Scale</text>
<text x="238.7" y="196.5">Revision</text>
<text x="248.5" y="196.5">Material</text>
<text x="258" y="196.5">Drawn by</text>
<text x="276.3" y="196.5">Sheet No.</text>
<text x="12.4" y="198.9">DATE</text>
<text x="19.8" y="198.9">20/05/14</text>
<text x="28.9" y="198.9">17/02/16</text>
</g>
<g font-size="1.7">
<text x="159.8" y="188.8">X.X ± 0.30</text>
<text x="159.2" y="192.6">X.XX ± 0.20</text>
<text x="182.6" y="196.5">THIS DRAWING IS CONFIDENTIAL AND MUST NOT BE</text>
<text x="156.4" y="199.1">Third Angle Projection</text>
<text x="182.7" y="198.8">COPIED OR DISCLOSED WITHOUT WRITTEN CONSENT</text>
<text x="232" y="198.9">NTS</text>
<text x="241.8" y="198.9">B</text>
<text x="248.4" y="198.9">See Note</text>
<text x="260" y="198.9">AJO</text>
<text x="268.4" y="198.9">E &amp; OE</text>
<text x="279" y="198.9">1/1</text>
</g>
<text font-size="1.2" x="159.7" y="181.5">(Except as noted)</text>
</svg>
